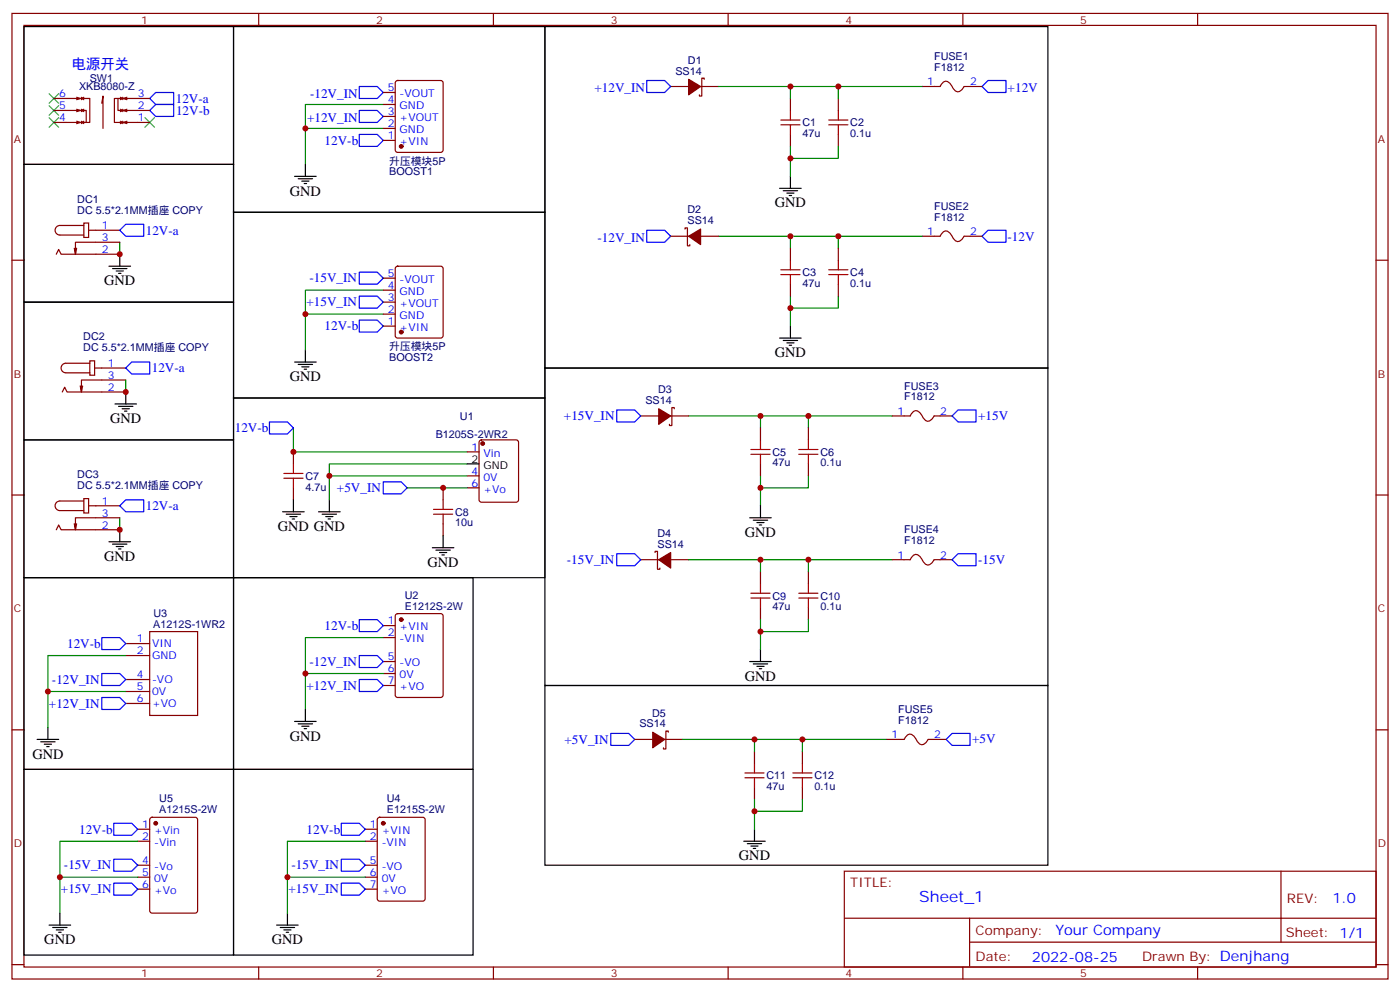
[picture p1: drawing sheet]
<svg xmlns="http://www.w3.org/2000/svg" width="412mm" height="292mm" viewBox="0 0 412 292" stroke-linecap="round" stroke-linejoin="round" font-family="sans-serif">
<g fill="none" stroke="#870000" stroke-width=".35">
<path d="M3.5 4h405.4v284.3h-405.4zM7.1 7.5h398.2v277.3h-398.2zM76.2 4v3.5M145.3 4v3.5M214.5 4v3.5M283.6 4v3.5M352.8 4v3.5M15.9 29h7.7l-1 .4M15.9 32.5h7.7l-1 .4M15.9 36.1h7.7l-1 .3M22.6 28.6l1 .4M22.6 32.2l1 .3"/>
<path d="M22.6 35.7l1 .4M24 28.6v.8M24 32.2v.7M24 35.7v.7M24 32.5l.7 .4M24 29l.7 .4M24 36.1l.7 .3M24.7 32.2l-.7 .3h1.4v3.6h-1.4M24.7 28.6l-.7 .4h2.5v7.1h-1.1M24.7 35.7l-.7 .4M30 30.4l.3-2.1v9.5M34.7 29h-1v7.1h2.5l-.7 .3"/>
<path d="M35.5 32.2l.7 .3M35.5 35.7l.7 .4M35.5 28.6l.7 .4M36.2 29h-1.5v3.5h1.5l-.7 .4M36.2 28.6v.8M36.2 32.2v.7M36.2 35.7v.7M36.2 29l-.7 .4M37.4 28.6l-1.1 .4M37.4 32.2l-1.1 .3M37.4 35.7l-1.1 .4M44.1 29h-7.8l1.1 .4"/>
<path d="M44.1 32.5h-7.8l1.1 .4M44.1 36.1h-7.8l1.1 .3M112.9 37.8h3.5M112.9 34.3h3.5M112.9 30.8h3.5M112.9 27.2h3.5M116.7 23.9l.4-.2h12.7l.7 .4v20.1l-.4 .6-13 .1-.6-.5-.1-20zM197.6 25.5h5.2M206.4 25.5h5.3M207.4 23.4v-.4h-.7v5.3h-.7v-.4M232.8 29v3.5M232.8 39.6v3.5"/>
<path d="M246.9 29v3.5M246.9 39.6v3.5M271.6 25.5h5.3l.6-1a1.56 1.56 0 0 1 2.7 .6l.2 .3a2.13 2.13 0 0 0 2.3 1.5l1.3-1.4h5.3M112.9 41.3h3.5M3.5 76.6h3.6M16.6 74.9l.7-1.5 .7 1.5h17.3M22.6 73.1l-.4 1.8M24.7 65.7h1.4v4.2h-1.4zM24.7 66.4h-7.1a1.41 1.41 0 0 0-1.4 1.4 1.41 1.41 0 0 0 1.4 1.4h7.1M26.1 67.8h9.2M35.3 71.3h-13.1v3.6l-.3-1.8M116.7 78.6l.4-.2h12.7l.7 .4v20l-.4 .7-13 .1-.6-.5-.1-20z"/>
<path d="M197.6 69.6h5.2M201.8 67.5v-.4h.7v5.3h.7v-.4M206.4 69.6h5.3M232.8 73.1v3.5M246.9 73.1v3.5M271.6 69.6h5.3l.6-1a1.56 1.56 0 0 1 2.7 .6l.2 .3a2.13 2.13 0 0 0 2.3 1.5l1.3-1.4h5.3M405.3 76.6h3.6M112.9 96h3.5M112.9 92.5h3.5M112.9 89h3.5M112.9 85.4h3.5M112.9 81.9h3.5"/>
<path d="M232.8 83.7v3.5M246.9 83.7v3.5M18.3 115.4l.7-1.4 .8 1.4h17.2M24.3 113.7l-.3 1.7M26.5 106.3h1.4v4.2h-1.4zM26.5 107h-7.1a1.41 1.41 0 0 0-1.4 1.4 1.41 1.41 0 0 0 1.4 1.4h7.1M27.9 108.4h9.1M37 111.9h-13v3.5l-.4-1.7M86.4 133.1v3.5M137.6 133.1h3.5M141.3 129.7l.5-.2h10.2l.7 .5 .1 17.2-.5 .6-10.5 .1-.6-.5-.1-17.2zM188.7 122.5h5.3"/>
<path d="M197.6 122.5h5.2M198.6 120.4v-.4h-.7v5.3h-.7v-.3M224 126v3.5M224 136.6v3.5M238.1 126v3.5M238.1 136.6v3.5M262.8 122.5h5.3l.6-.9a1.56 1.56 0 0 1 2.7 .5l.2 .3a2.13 2.13 0 0 0 2.2 1.5l1.4-1.4h5.3M3.5 145.8h3.6M16.6 156l.7-1.4 .7 1.4h17.3M22.6 154.2l-.4 1.8M24.7 146.8h1.4v4.3h-1.4zM24.7 147.5h-7.1a1.41 1.41 0 0 0-1.4 1.4 1.41 1.41 0 0 0 1.4 1.5h7.1"/>
<path d="M26.1 148.9h9.2M35.3 152.5h-13.1v3.5l-.3-1.8M86.4 143.7v3.5M130.5 143.7v3.5M130.5 154.2v3.6M137.6 140.1h3.5M137.6 143.7h3.5M405.3 145.8h3.6M188.7 164.8h5.3M193 162.7v-.4h.7v5.3h.7v-.3M197.6 164.8h5.2M224 168.3v3.6"/>
<path d="M224 178.9v3.6M238.1 168.3v3.6M238.1 178.9v3.6M262.8 164.8h5.3l.6-.9a1.56 1.56 0 0 1 2.7 .5l.2 .3a2.13 2.13 0 0 0 2.2 1.6l1.4-1.5h5.3M37 189.5h7.1M37 193h7.1M44.1 186h14.1v24.7h-14.1zM112.9 184.2h3.5M112.9 187.7h3.5M112.9 194.8h3.5M112.9 198.3h3.5M116.7 180.9l.4-.2h12.7l.7 .4v23.6l-.4 .6-13 .1-.6-.5-.1-23.5z"/>
<path d="M3.5 214.9h3.6M37 200.1h7.1M37 203.6h7.1M37 207.2h7.1M112.9 201.9h3.5M187 217.7h5.3M195.8 217.7h5.3M196.8 215.6v-.3h-.7v5.3h-.7v-.4M261.1 217.7h5.2l.6-.9a1.56 1.56 0 0 1 2.7 .5l.2 .3a2.13 2.13 0 0 0 2.3 1.6l1.3-1.5h5.3M405.3 214.9h3.6M222.2 221.3v3.5M222.2 231.8v3.6"/>
<path d="M236.4 221.3v3.5M236.4 231.8v3.6M40.6 244.2h3.5M40.6 247.7h3.5M40.6 254.8h3.5M40.6 258.3h3.5M44.3 240.9l.5-.2h12.7l.7 .4v27.1l-.5 .6-12.9 .1-.6-.5-.1-27zM107.6 244.2h3.5M107.6 247.7h3.5M107.6 254.8h3.5M107.6 258.3h3.5M111.4 240.9l.4-.2h12.7l.7 .4v23.6l-.4 .6-13 .1-.6-.5-.1-23.5z"/>
<path d="M248.7 256.5h156.6v28.3h-156.6zM377.3 256.6v20.8M40.6 261.8h3.5M107.6 261.8h3.5M248.7 270.4h156.5M285.6 277.4h119.6M285.6 270.4v14.1M3.5 284.1h3.6M76.2 284.8v3.5M145.3 284.8v3.5M214.5 284.8v3.5M283.6 284.8v3.5"/>
<path d="M352.8 284.8v3.5M405.3 284.1h3.6"/>
</g>
<g fill="none" stroke="#008700" stroke-width=".35">
<path d="M112.9 30.8h-22.9v7M112.9 37.8h-22.9v10.6M211.7 25.5h59.9M232.8 25.5v3.5M246.9 25.5v3.5M232.8 43.1v8.8M246.9 43.1v3.5h-14.1M35.3 71.3v3.6M211.7 69.6h59.9M232.8 69.6v3.5M246.9 69.6v3.5M112.9 92.5h-22.9v10.6"/>
<path d="M112.9 85.4h-22.9v7.1M232.8 87.2v8.8M246.9 87.2v3.5h-14.1M37 111.9v3.5M86.4 126v7.1h51.2M137.6 136.6h-40.6v10.6M202.8 122.5h60M224 122.5v3.5M238.1 122.5v3.5M35.3 152.5v3.5M97 140.1h40.6M119.9 143.7h17.7"/>
<path d="M224 140.1v8.8M238.1 140.1v3.6h-14.1M202.8 164.8h60M224 164.8v3.5M238.1 164.8v3.5M37 193h-22.9v21.2M90 198.3h22.9M112.9 187.7h-22.9v21.2M224 182.5v8.8M238.1 182.5v3.5h-14.1M14.1 203.6h22.9M201.1 217.7h60"/>
<path d="M222.2 217.7v3.6M236.4 217.7v3.6M222.2 235.4v8.8M236.4 235.4v3.5h-14.2M17.6 258.3h23M40.6 247.7h-23v21.2M84.7 258.3h22.9M107.6 247.7h-22.9v21.2"/>
</g>
<g fill="none" stroke="#00f" stroke-width=".35">
<path d="M45.9 30.8h5.3v3.5h-5.3l-1.8-1.8zM45.9 27.2h5.3v3.6h-5.3l-1.8-1.8zM105.8 32.5h5.3l1.8 1.8-1.8 1.8h-5.3zM105.8 25.5h5.3l1.8 1.7-1.8 1.8h-5.3zM105.8 39.6h5.3l1.8 1.7-1.8 1.8h-5.3zM190.5 23.7h5.3l1.8 1.8-1.8 1.7h-5.3zM291 23.7h5.3v3.5h-5.3l-1.7-1.7zM37 66h5.3v3.6h-5.3l-1.7-1.8zM190.5 67.8h5.3l1.8 1.8-1.8 1.7h-5.3zM291 67.8h5.3v3.5h-5.3l-1.7-1.7zM105.8 94.3h5.3l1.8 1.7-1.8 1.8h-5.3zM105.8 80.2h5.3l1.8 1.7-1.8 1.8h-5.3z"/>
<path d="M105.8 87.2h5.3l1.8 1.8-1.8 1.7h-5.3zM37 108.4l1.8-1.8h5.3v3.5h-5.3zM79.4 124.2h5.3l1.7 1.8-1.7 1.8h-5.3zM181.7 120.7h5.3l1.7 1.8-1.7 1.7h-5.3zM282.2 120.7h5.3v3.5h-5.3l-1.7-1.7zM35.3 148.9l1.7-1.7h5.3v3.5h-5.3zM112.9 141.9h5.3l1.7 1.8-1.7 1.7h-5.3zM181.7 163.1h5.3l1.7 1.7-1.7 1.8h-5.3zM282.2 163.1h5.3v3.5h-5.3l-1.7-1.8zM30 187.7h5.3l1.7 1.8-1.7 1.8h-5.3zM30 198.3h5.3l1.7 1.8-1.7 1.8h-5.3zM105.8 193h5.3l1.8 1.8-1.8 1.8h-5.3z"/>
<path d="M105.8 182.5h5.3l1.8 1.7-1.8 1.8h-5.3zM30 205.4h5.3l1.7 1.8-1.7 1.7h-5.3zM105.8 200.1h5.3l1.8 1.8-1.8 1.7h-5.3zM179.9 216h5.3l1.8 1.7-1.8 1.8h-5.3zM280.5 216h5.3v3.5h-5.3l-1.8-1.8zM33.5 253h5.3l1.8 1.8-1.8 1.7h-5.3zM33.5 242.4h5.3l1.8 1.8-1.8 1.8h-5.3zM100.5 242.4h5.3l1.8 1.8-1.8 1.8h-5.3zM100.5 253h5.3l1.8 1.8-1.8 1.7h-5.3zM33.5 260.1h5.3l1.8 1.7-1.8 1.8h-5.3zM100.5 260.1h5.3l1.8 1.7-1.8 1.8h-5.3z"/>
</g>
<path d="M14.5 27.6l2.8 2.8M14.5 31.1l2.8 2.8M14.5 34.6l2.8 2.9M17.3 27.6l-2.8 2.8M17.3 31.1l-2.8 2.8M17.3 34.6l-2.8 2.9M42.7 34.6l2.8 2.9M45.5 34.6l-2.8 2.9" fill="none" stroke="#3c3" stroke-width=".35"/>
<g fill="none" stroke="#000" stroke-width=".35">
<path d="M7.1 7.8h61.7v40.6h-61.7zM68.8 7.8h91.7v54.7h-91.7zM160.5 7.8h148.2v100.6h-148.2zM7.1 48.4h61.7v40.6h-61.7zM86.8 51.9h6.3M87.8 52.6h4.3M88.9 53.3h2.1M89.6 54h.7M90 48.4v3.5M229.7 55.5h6.3M230.7 56.2h4.2M231.8 56.9h2.1"/>
<path d="M232.5 57.6h.7M232.8 51.9v3.6M32.1 78.4h6.4M33.2 79.1h4.2M34.2 79.8h2.1M35.3 74.9v3.5M68.8 62.5h91.7v54.7h-91.7zM7.1 89h61.7v40.5h-61.7zM34.9 80.5h.7M229.7 99.6h6.3M232.8 96v3.6M33.9 119h6.3"/>
<path d="M34.9 119.7h4.3M37 115.4v3.6M68.8 117.2h91.7v52.9h-91.7zM86.8 106.6h6.3M87.8 107.3h4.3M88.9 108h2.1M89.6 108.7h.7M90 103.1v3.5M160.5 108.4h148.2v93.5h-148.2zM230.7 100.3h4.2M231.8 101h2.1M232.5 101.7h.7"/>
<path d="M7.1 129.5h61.7v40.6h-61.7zM36 120.4h2.1M36.7 121.1h.7M137.6 136.6h3.5M32.1 159.5h6.4M35.3 156v3.5M83.3 150.7h6.3M84.3 151.4h4.2M85.4 152.1h2.1M86.1 152.8h.7M86.4 147.2v3.5M93.8 150.7h6.4"/>
<path d="M94.9 151.4h4.2M96 152.1h2.1M96.7 152.8h.7M97 147.2v3.5M130.5 157.8v3.5M220.8 152.5h6.4M221.9 153.2h4.2M223 153.9h2.1M223.7 154.6h.7M224 148.9v3.6M7.1 170.1h61.7v56.5h-61.7zM33.2 160.2h4.2"/>
<path d="M34.2 160.9h2.1M34.9 161.6h.7M68.8 170.1h70.5v56.5h-70.5zM127.4 161.3h6.3M128.4 162h4.2M129.5 162.7h2.1M130.2 163.4h.7M220.8 194.8h6.4M221.9 195.5h4.2M223 196.2h2.1M223.7 196.9h.7M224 191.3v3.5"/>
<path d="M10.9 217.7h6.4M12 218.4h4.2M13.1 219.1h2.1M13.8 219.9h.7M14.1 214.2v3.5M86.8 212.4h6.3M87.8 213.1h4.3M88.9 213.9h2.1M89.6 214.6h.7M90 208.9v3.5M160.5 201.9h148.2v52.9h-148.2zM7.1 226.6h61.7v54.6h-61.7z"/>
<path d="M68.8 226.6h70.5v54.6h-70.5zM219.1 247.7h6.3M220.1 248.4h4.3M221.2 249.1h2.1M221.9 249.8h.7M222.2 244.2v3.5M14.5 272.4h6.3M15.5 273.1h4.3M16.6 273.8h2.1M17.3 274.5h.7M17.6 268.9v3.5M81.5 272.4h6.3"/>
<path d="M82.5 273.1h4.3M83.6 273.8h2.1M84.3 274.5h.7M84.7 268.9v3.5"/>
</g>
<g fill="#870000" stroke="#870000" stroke-width=".35">
<path d="M202.8 23.4l3.6 2.1-3.6 2.4z"/>
<path d="M202.8 69.6l3.6-2.1v4.5z"/>
<path d="M194 164.8l3.6-2.1v4.6z"/>
<path d="M194 120.4l3.6 2.1-3.6 2.5z"/>
<path d="M192.3 215.6l3.5 2.1-3.5 2.5z"/>
<circle cx="118.2" cy="43.1" r=".53"/>
<circle cx="118.2" cy="97.8" r=".53"/>
<circle cx="142.2" cy="130.6" r=".53"/>
<circle cx="118.2" cy="182.5" r=".53"/>
<circle cx="112.9" cy="242.4" r=".53"/>
<circle cx="45.9" cy="242.4" r=".53"/>
</g>
<g fill="none" stroke="#a10000" stroke-width=".35">
<path d="M230 36.8h5.7M230 35.3h5.7M232.8 32.5v2.8M232.8 36.8v2.8M244.1 36.8h5.7M244.1 35.3h5.7M246.9 32.5v2.8M246.9 36.8v2.8M230 79.4h5.7M232.8 76.6v2.8M244.1 79.4h5.7M246.9 76.6v2.8"/>
<path d="M230 80.9h5.7M232.8 80.9v2.8M244.1 80.9h5.7M246.9 80.9v2.8M83.6 139.4h5.7M86.4 136.6v2.8M221.2 133.8h5.6M221.2 132.4h5.6M224 129.5v2.9M224 133.8v2.8M235.3 133.8h5.6M235.3 132.4h5.6"/>
<path d="M238.1 129.5v2.9M238.1 133.8v2.8M83.6 140.8h5.7M86.4 140.8v2.9M127.7 151.4h5.6M127.7 150h5.6M130.5 147.2v2.8M130.5 151.4v2.8M221.2 176.1h5.6M221.2 174.7h5.6M224 171.9v2.8M224 176.1v2.8"/>
<path d="M235.3 176.1h5.6M235.3 174.7h5.6M238.1 171.9v2.8M238.1 176.1v2.8M219.4 229h5.7M219.4 227.6h5.7M222.2 224.8v2.8M222.2 229v2.8M233.5 229h5.7M233.5 227.6h5.7M236.4 224.8v2.8M236.4 229v2.8"/>
</g>
<g fill="#c00">
<circle cx="35.3" cy="74.9" r=".88"/>
<circle cx="90" cy="37.8" r=".88"/>
<circle cx="37" cy="115.4" r=".88"/>
<circle cx="35.3" cy="156" r=".88"/>
<circle cx="90" cy="92.5" r=".88"/>
<circle cx="232.8" cy="25.5" r=".88"/>
<circle cx="246.9" cy="25.5" r=".88"/>
<circle cx="232.8" cy="46.6" r=".88"/>
<circle cx="232.8" cy="90.7" r=".88"/>
<circle cx="246.9" cy="69.6" r=".88"/>
<circle cx="232.8" cy="69.6" r=".88"/>
<circle cx="224" cy="164.8" r=".88"/>
<circle cx="238.1" cy="164.8" r=".88"/>
<circle cx="224" cy="186" r=".88"/>
<circle cx="224" cy="143.7" r=".88"/>
<circle cx="238.1" cy="122.5" r=".88"/>
<circle cx="224" cy="122.5" r=".88"/>
<circle cx="86.4" cy="133.1" r=".88"/>
<circle cx="130.5" cy="143.7" r=".88"/>
<circle cx="14.1" cy="203.6" r=".88"/>
<circle cx="97" cy="140.1" r=".88"/>
<circle cx="90" cy="198.3" r=".88"/>
<circle cx="222.3" cy="217.7" r=".88"/>
<circle cx="236.4" cy="217.7" r=".88"/>
<circle cx="222.3" cy="238.9" r=".88"/>
<circle cx="17.6" cy="258.3" r=".88"/>
<circle cx="84.7" cy="258.3" r=".88"/>
</g>
<text font-size="4.6" fill="#00f" x="270.8" y="265.6">Sheet_1</text>
<g font-size="4.2" fill="#00f">
<text x="21.2" y="20.2">电源开关</text>
<text x="392.5" y="265.8">1.0</text>
<text x="310.9" y="275.4">Your Company</text>
<text x="304" y="283.2">2022-08-25</text>
</g>
<g font-size="4.2">
<text x="85.4" y="57.6">GND</text>
<text x="228.2" y="61.1">GND</text>
<text x="30.7" y="84">GND</text>
<text x="228.2" y="105.2">GND</text>
<text x="85.4" y="112.3">GND</text>
<text x="32.5" y="124.6">GND</text>
<text x="81.8" y="156.4">GND GND</text>
<text x="219.4" y="158.1">GND</text>
<text x="30.7" y="165.2">GND</text>
<text x="125.9" y="166.9">GND</text>
<text x="219.4" y="200.4">GND</text>
<text x="85.4" y="218.1">GND</text>
<text x="9.5" y="223.4">GND</text>
<text x="217.7" y="253.4">GND</text>
<text x="13.1" y="278.1">GND</text>
<text x="80.1" y="278.1">GND</text>
</g>
<g font-size="3.9" fill="#00f">
<text x="91.3" y="29">-12V_IN</text>
<text x="175.1" y="27.2">+12V_IN</text>
<text x="296.8" y="27">+12V</text>
<text x="51.8" y="30.3">12V-a</text>
<text x="51.9" y="33.8">12V-b</text>
<text x="90.4" y="36.1">+12V_IN</text>
<text x="95.6" y="42.6">12V-b</text>
<text x="43" y="69.1">12V-a</text>
<text x="176" y="71.3">-12V_IN</text>
<text x="296.8" y="71">-12V</text>
<text x="91.2" y="83.2">-15V_IN</text>
<text x="90.3" y="90.2">+15V_IN</text>
<text x="95.6" y="97.3">12V-b</text>
<text x="44.7" y="109.6">12V-a</text>
<text x="166.1" y="123.6">+15V_IN</text>
<text x="288.1" y="123.7">+15V</text>
<text x="69.2" y="127.3">12V-b</text>
<text x="99.3" y="144.9">+5V_IN</text>
<text x="43" y="150.2">12V-a</text>
<text x="167" y="166">-15V_IN</text>
<text x="288.1" y="166">-15V</text>
<text x="95.6" y="185.5">12V-b</text>
<text x="19.8" y="190.8">12V-b</text>
<text x="91.2" y="196.1">-12V_IN</text>
<text x="15.3" y="201.3">-12V_IN</text>
<text x="90.3" y="203.1">+12V_IN</text>
<text x="14.4" y="208.4">+12V_IN</text>
<text x="166.3" y="219">+5V_IN</text>
<text x="286.4" y="218.9">+5V</text>
<text x="23.3" y="245.5">12V-b</text>
<text x="90.3" y="245.5">12V-b</text>
<text x="18.8" y="256">-15V_IN</text>
<text x="85.9" y="256">-15V_IN</text>
<text x="17.9" y="263.1">+15V_IN</text>
<text x="85" y="263.1">+15V_IN</text>
</g>
<g font-size="3.9" fill="#800">
<text x="250.5" y="261.1">TITLE:</text>
<text x="379.1" y="265.8">REV:</text>
<text x="287.4" y="275.3">Company:</text>
<text x="378.7" y="275.9">Sheet: 1/1</text>
<text x="287.4" y="283">Date:</text>
<text x="336.4" y="283.1">Drawn By: Denjhang</text>
</g>
<g font-size="3.2" fill="#800">
<text x="41.6" y="6.9">1</text>
<text x="110.8" y="6.9">2</text>
<text x="179.9" y="6.9">3</text>
<text x="249.1" y="6.9">4</text>
<text x="318.2" y="6.9">5</text>
<text x="4.1" y="42.1">A</text>
<text x="405.9" y="42.1">A</text>
<text x="4.1" y="111.2">B</text>
<text x="405.9" y="111.2">B</text>
<text x="4.1" y="180.3">C</text>
<text x="405.9" y="180.3">C</text>
<text x="4.1" y="249.5">D</text>
<text x="405.9" y="249.5">D</text>
<text x="41.6" y="287.8">1</text>
<text x="110.8" y="287.8">2</text>
<text x="179.9" y="287.8">3</text>
<text x="249.1" y="287.8">4</text>
<text x="318.2" y="287.8">5</text>
</g>
<g font-size="3.2" fill="#000080">
<text x="275.2" y="17.7">FUSE1</text>
<text x="198.9" y="21.9">SS14</text>
<text x="202.7" y="18.7">D1</text>
<text x="275.2" y="20.9">F1812</text>
<text x="23.3" y="26.6">XKB8080-Z</text>
<text x="26.4" y="24.1">SW1</text>
<text x="236.4" y="40.4">47u</text>
<text x="236.4" y="37.2">C1</text>
<text x="250.5" y="40.4">0.1u</text>
<text x="250.5" y="37.2">C2</text>
<text x="114.7" y="48.5">升压模块5P</text>
<text x="114.7" y="51.6">BOOST1</text>
<text x="22.8" y="59.7">DC1</text>
<text x="22.8" y="62.9">DC 5.5*2.1MM插座 COPY</text>
<text x="202.5" y="62.8">D2</text>
<text x="275.2" y="65">F1812</text>
<text x="275.2" y="61.8">FUSE2</text>
<text x="202.5" y="66">SS14</text>
<text x="236.4" y="81.3">C3</text>
<text x="250.5" y="81.3">C4</text>
<text x="236.4" y="84.5">47u</text>
<text x="250.5" y="84.5">0.1u</text>
<text x="24.5" y="100.2">DC2</text>
<text x="24.5" y="103.5">DC 5.5*2.1MM插座 COPY</text>
<text x="114.7" y="103.2">升压模块5P</text>
<text x="114.7" y="106.3">BOOST2</text>
<text x="190.1" y="119">SS14</text>
<text x="193.8" y="115.7">D3</text>
<text x="266.3" y="117.9">F1812</text>
<text x="266.3" y="114.7">FUSE3</text>
<text x="135.5" y="123.6">U1</text>
<text x="128.4" y="128.9">B1205S-2WR2</text>
<text x="227.5" y="137.4">47u</text>
<text x="227.5" y="134.2">C5</text>
<text x="241.7" y="137.4">0.1u</text>
<text x="241.7" y="134.2">C6</text>
<text x="22.8" y="140.8">DC3</text>
<text x="90" y="141.2">C7</text>
<text x="22.8" y="144">DC 5.5*2.1MM插座 COPY</text>
<text x="90" y="144.4">4.7u</text>
<text x="134.1" y="155">10u</text>
<text x="134.1" y="151.8">C8</text>
<text x="193.7" y="158.1">D4</text>
<text x="193.7" y="161.3">SS14</text>
<text x="266.3" y="160.2">F1812</text>
<text x="266.3" y="157.1">FUSE4</text>
<text x="119.2" y="179.5">E1212S-2W</text>
<text x="119.3" y="176.3">U2</text>
<text x="227.5" y="179.7">47u</text>
<text x="227.5" y="176.6">C9</text>
<text x="241.7" y="179.7">0.1u</text>
<text x="241.7" y="176.6">C10</text>
<text x="45.2" y="184.9">A1212S-1WR2</text>
<text x="45.2" y="181.8">U3</text>
<text x="264.6" y="210">FUSE5</text>
<text x="188.4" y="214.2">SS14</text>
<text x="192.1" y="211">D5</text>
<text x="264.6" y="213.1">F1812</text>
<text x="225.8" y="232.6">47u</text>
<text x="225.8" y="229.5">C11</text>
<text x="239.9" y="232.6">0.1u</text>
<text x="239.9" y="229.5">C12</text>
<text x="46.9" y="239.5">A1215S-2W</text>
<text x="46.9" y="236.3">U5</text>
<text x="114" y="239.5">E1215S-2W</text>
<text x="114" y="236.3">U4</text>
</g>
<g font-size="3.2" fill="#00f">
<text x="17.4" y="28.6">6</text>
<text x="40.6" y="28.6">3</text>
<text x="114.2" y="26.9">5</text>
<text x="117.7" y="28.6">-VOUT</text>
<text x="273.1" y="25.1">1</text>
<text x="285.8" y="25.1">2</text>
<text x="17.4" y="32.2">5</text>
<text x="17.4" y="35.7">4</text>
<text x="40.6" y="32.2">2</text>
<text x="40.6" y="35.7">1</text>
<text x="114.2" y="33.9">3</text>
<text x="114.2" y="30.4">4</text>
<text x="117.7" y="35.7">+VOUT</text>
<text x="117.7" y="32.2">GND</text>
<text x="114.2" y="41">1</text>
<text x="114.2" y="37.5">2</text>
<text x="117.7" y="39.2">GND</text>
<text x="117.7" y="42.8">+VIN</text>
<text x="30" y="67.5">1</text>
<text x="30" y="71">3</text>
<text x="273.1" y="69.2">1</text>
<text x="285.8" y="69.2">2</text>
<text x="30" y="74.5">2</text>
<text x="114.2" y="81.6">5</text>
<text x="117.7" y="83.3">-VOUT</text>
<text x="114.2" y="88.6">3</text>
<text x="114.2" y="85.1">4</text>
<text x="117.7" y="86.9">GND</text>
<text x="114.2" y="95.7">1</text>
<text x="114.2" y="92.1">2</text>
<text x="117.7" y="93.9">GND</text>
<text x="117.7" y="90.4">+VOUT</text>
<text x="117.7" y="97.4">+VIN</text>
<text x="31.7" y="108">1</text>
<text x="31.7" y="111.5">3</text>
<text x="31.7" y="115.1">2</text>
<text x="264.3" y="122.1">1</text>
<text x="276.9" y="122.1">2</text>
<text x="138.9" y="132.7">1</text>
<text x="142.4" y="134.5">Vin</text>
<text x="138.9" y="139.8">4</text>
<text x="138.9" y="143.3">6</text>
<text x="142.4" y="141.5">0V</text>
<text x="30" y="148.6">1</text>
<text x="142.4" y="145.1">+Vo</text>
<text x="30" y="155.6">2</text>
<text x="30" y="152.1">3</text>
<text x="264.3" y="164.5">1</text>
<text x="276.9" y="164.5">2</text>
<text x="114.2" y="183.9">1</text>
<text x="117.7" y="185.6">+VIN</text>
<text x="40.3" y="189.2">1</text>
<text x="44.8" y="190.6">VIN</text>
<text x="114.2" y="187.4">2</text>
<text x="117.7" y="189.2">-VIN</text>
<text x="40.3" y="192.7">2</text>
<text x="44.8" y="194.1">GND</text>
<text x="114.2" y="194.5">5</text>
<text x="114.2" y="198">6</text>
<text x="117.7" y="196.2">-VO</text>
<text x="40.3" y="199.7">4</text>
<text x="40.3" y="203.3">5</text>
<text x="44.8" y="201.2">-VO</text>
<text x="114.2" y="201.5">7</text>
<text x="117.7" y="199.7">0V</text>
<text x="117.7" y="203.3">+VO</text>
<text x="40.3" y="206.8">6</text>
<text x="44.8" y="204.7">0V</text>
<text x="44.8" y="208.2">+VO</text>
<text x="262.6" y="217.4">1</text>
<text x="275.2" y="217.4">2</text>
<text x="41.9" y="243.8">1</text>
<text x="45.4" y="245.6">+Vin</text>
<text x="108.9" y="243.8">1</text>
<text x="112.4" y="245.6">+VIN</text>
<text x="41.9" y="247.4">2</text>
<text x="45.4" y="249.1">-Vin</text>
<text x="108.9" y="247.4">2</text>
<text x="112.4" y="249.1">-VIN</text>
<text x="41.9" y="254.4">4</text>
<text x="41.9" y="258">5</text>
<text x="45.4" y="256.2">-Vo</text>
<text x="108.9" y="254.4">5</text>
<text x="108.9" y="258">6</text>
<text x="112.4" y="256.2">-VO</text>
<text x="41.9" y="261.5">6</text>
<text x="45.4" y="259.7">0V</text>
<text x="45.4" y="263.2">+Vo</text>
<text x="108.9" y="261.5">7</text>
<text x="112.4" y="259.7">0V</text>
<text x="112.4" y="263.2">+VO</text>
</g>
<g font-size="3.2">
<text x="138.9" y="136.2">2</text>
<text x="142.4" y="138">GND</text>
</g>
</svg>
